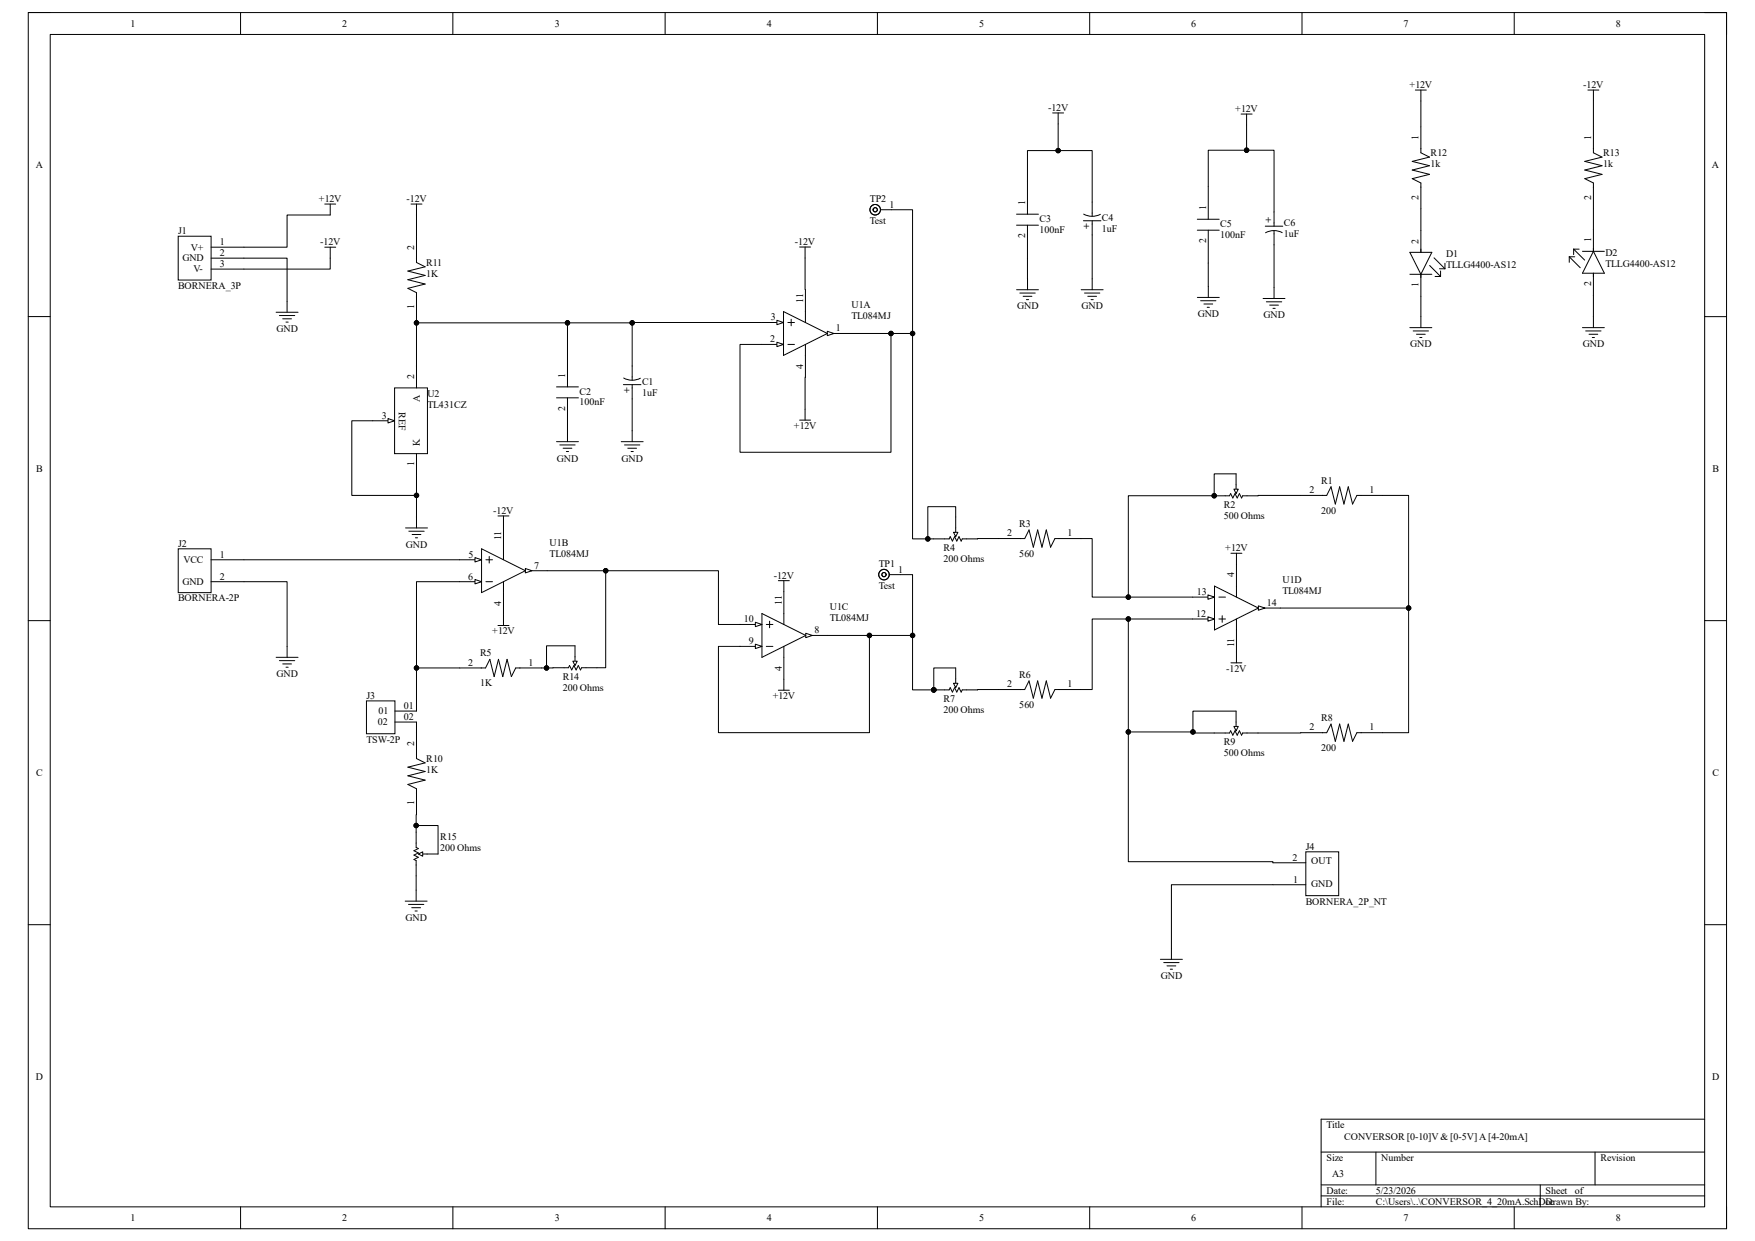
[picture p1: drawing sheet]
<svg xmlns="http://www.w3.org/2000/svg" width="297mm" height="210mm" viewBox="0 0 297 210" stroke-linecap="round" stroke-linejoin="round" font-family="sans-serif">
<path d="M4.8 2.1h287.4v205.8h-287.4z" fill="none" stroke="#000" stroke-width=".17"/>
<path d="M8.5 5.8h280v198.4h-280z" fill-rule="evenodd" fill="#fff"/>
<g fill="none" stroke="#000" stroke-width=".17">
<path d="M4.8 2.1h3.7M8.5 5.8h280v198.4h-280zM40.7 2.1v3.7M76.6 2.1v3.7M112.6 2.1v3.7M148.5 2.1v3.7M184.4 2.1v3.7M220.3 2.1v3.7M256.3 2.1v3.7M288.5 2.1h3.7v3.7M4.8 53.6h3.7M288.5 53.6h3.7"/>
<path d="M4.8 105h3.7M288.5 105h3.7M4.8 156.5h3.7M288.5 156.5h3.7M223.6 195h64.9M232.9 195v5.5M269.9 195v5.5M288.5 189.4h-64.9v14.8M40.7 204.2v3.7M76.6 204.2v3.7M112.6 204.2v3.7M148.5 204.2v3.7"/>
<path d="M184.4 204.2v3.7M220.3 204.2v3.7M223.6 200.5h64.9M223.6 202.4h64.9M256.3 204.2v3.7M260.7 200.5v3.7M292.2 204.2v3.7"/>
</g>
<path d="M30.2 40h5.5v7.4h-5.5z" fill-rule="evenodd" fill="#fff"/>
<path d="M30.2 40h5.5v7.4h-5.5zM35.7 41.8h5.6M35.7 43.7h5.6M35.7 45.5h5.6" fill="none" stroke="#000" stroke-width=".17"/>
<path d="M30.2 92.9h5.5v7.4h-5.5z" fill-rule="evenodd" fill="#fff"/>
<g fill="none" stroke="#000" stroke-width=".17">
<path d="M55 34.5h1.8M55.9 34.5v1.9M69.6 34.5h1.8M70.5 34.5v1.9M46.7 52.8h3.7M47.3 53.4h2.6M47.8 54h1.5M48.4 54.5h.4M48.6 51v1.8M55 41.8h1.8M55.9 41.8v1.9M70.5 40v4.4l1.4 .7-2.9 .8 2.9 .7-2.9 .7 2.9 .8-2.9 .7 1.5 .7v4.4"/>
<path d="M96 59.9v5.6M140 56.4h3.7M94.2 65.5h3.7M94.2 67.3h3.7M94.2 74.7h3.7M94.7 75.3h2.6M95.3 75.9h1.5M95.9 76.4h.3M96 67.3v7.4M105.1 74.7h3.7M105.5 65.1h3M105.5 64a2.97 2.97 0 0 0 2.9 0"/>
<path d="M105.7 75.3h2.6M106.2 75.9h1.5M106.8 76.4h.4M107 61.9v2.4M107 65.1v2.4M107 72.9v1.8M30.2 92.9h5.5v7.4h-5.5zM35.7 94.7h5.6M35.7 98.4h5.6M68.6 89.3h3.7M69.2 89.9h2.6M69.7 90.5h1.5"/>
<path d="M70.3 91h.4M70.5 87.5v1.8"/>
</g>
<path d="M140 56.1l1.1 .3-1.1 .4z" fill="#fff"/>
<path d="M128.9 54.6h3.7M140 56.1l1.1 .3-1.1 .4z" fill="none" stroke="#000" stroke-width=".17"/>
<path d="M131.5 54.2l1.1 .4-1.1 .3z" fill="#fff"/>
<path d="M128.9 58.3h3.7M131.5 54.2l1.1 .4-1.1 .3z" fill="none" stroke="#000" stroke-width=".17"/>
<path d="M131.5 57.9l1.1 .4-1.1 .4z" fill="#fff"/>
<path d="M131.5 57.9l1.1 .4-1.1 .4zM132.6 52.7l7.4 3.7-7.4 3.7zM133.3 58.3h1.2M133.3 54.6h1.2M133.9 54v1.1M135.3 41.8h1.9M136.2 41.8v1.9M136.3 49v5.6M136.3 58.3v5.5M135.3 71.1h1.9M136.2 69.2v1.9M88.9 96.6h3.7" fill="none" stroke="#000" stroke-width=".17"/>
<path d="M88.9 96.2l1.1 .4-1.1 .4z" fill="#fff"/>
<path d="M77.8 94.7h3.7M88.9 96.2l1.1 .4-1.1 .4z" fill="none" stroke="#000" stroke-width=".17"/>
<path d="M80.4 94.4l1.1 .3-1.1 .4z" fill="#fff"/>
<path d="M77.8 98.4h3.7M80.4 94.4l1.1 .3-1.1 .4z" fill="none" stroke="#000" stroke-width=".17"/>
<path d="M80.4 98.1l1.1 .3-1.1 .4z" fill="#fff"/>
<path d="M80.4 98.1l1.1 .3-1.1 .4zM81.5 92.9l7.4 3.7-7.4 3.7zM82.2 98.4h1.1M82.2 94.7h1.1M82.8 94.2v1.1M85.2 89.2v5.5M85.2 98.4v5.6M213 102.9h3.7" fill="none" stroke="#000" stroke-width=".17"/>
<path d="M213 102.5l1.1 .4-1.1 .4z" fill="#fff"/>
<path d="M201.8 104.8h3.7M213 102.5l1.1 .4-1.1 .4z" fill="none" stroke="#000" stroke-width=".17"/>
<path d="M204.4 104.4l1.1 .4-1.1 .3z" fill="#fff"/>
<path d="M201.8 101h3.7M204.4 104.4l1.1 .4-1.1 .3z" fill="none" stroke="#000" stroke-width=".17"/>
<path d="M204.4 100.7l1.1 .3-1.1 .4z" fill="#fff"/>
<g fill="none" stroke="#000" stroke-width=".17">
<path d="M205.5 99.2l7.5 3.7-7.5 3.7zM209.3 95.5v5.5M46.7 111.2h3.7M47.3 111.8h2.6M47.8 112.4h1.5M48.4 112.9h.4M48.6 109.4v1.8M77.8 113h4.4l.7-1.4 .7 2.9 .8-2.9 .7 2.9 .7-2.9 .7 2.9 .8-1.5h4.4M204.4 100.7l1.1 .3-1.1 .4zM206.3 101h1.1M206.3 104.8h1.1M206.8 104.2v1.1"/>
<path d="M209.3 104.8v5.5M70.5 124v4.4l1.4 .7-2.9 .7 2.9 .8-2.9 .7 2.9 .7-2.9 .8 1.5 .7v4.4"/>
</g>
<path d="M62 118.6h4.8v5.6h-4.8z" fill-rule="evenodd" fill="#fff"/>
<path d="M158 91.2h2.6l.2-.4 .4 .8 .4-.8 .3 .8 .4-.8 .4 .8 .2-.4h2.5M161.7 87.5v2.6M62 118.6h4.8v5.6h-4.8zM66.8 120.3h3.7M66.8 122.2h3.7M68.6 152.5h3.7M69.1 153.1h2.6M69.7 153.6h1.5M70.2 154.2h.4M70.4 150.6v1.9" fill="none" stroke="#000" stroke-width=".17"/>
<path d="M161.4 90.1h.7l-.4 .7z" fill="#fff"/>
<path d="M161.4 90.1h.7l-.4 .7zM205.5 83.9h2.6l.2-.4 .3 .8 .4-.8 .4 .8 .4-.8 .3 .8 .2-.4h2.6M209.2 80.2v2.6" fill="none" stroke="#000" stroke-width=".17"/>
<path d="M208.8 82.8h.8l-.4 .7z" fill="#fff"/>
<g fill="none" stroke="#000" stroke-width=".17">
<path d="M208.8 82.8h.8l-.4 .7zM158 116.8h2.6l.2-.4 .4 .7 .4-.7 .3 .7 .4-.7 .4 .7 .2-.3h2.5M161.7 113v2.6"/>
<circle cx="158" cy="116.7" r=".37"/>
</g>
<circle cx="158" cy="116.7" r=".37" fill="#000"/>
<path d="M161.4 115.6h.7l-.4 .8z" fill="#fff"/>
<path d="M161.4 115.6h.7l-.4 .8zM205.5 124h2.6l.2-.3 .3 .7 .4-.7 .4 .7 .4-.7 .3 .7 .2-.4h2.6M209.2 120.3v2.6" fill="none" stroke="#000" stroke-width=".17"/>
<path d="M208.8 122.9h.8l-.4 .8z" fill="#fff"/>
<path d="M169 91.1h4.4l.7-1.4 .8 2.9 .7-2.9 .7 2.9 .8-2.9 .7 2.9 .7-1.5h4.4M220.1 83.8h4.4l.8-1.4 .7 2.9 .7-2.9 .7 2.9 .8-2.9 .7 2.9 .7-1.5h4.4M136.4 107.5h3.7M169 116.7h4.4l.7-1.5 .8 3 .7-3 .7 3 .8-3 .7 3 .7-1.5h4.4M208.8 122.9h.8l-.4 .8zM220.1 124h4.4l.8-1.5 .7 3 .7-3 .7 3 .8-3 .7 3 .7-1.5h4.4" fill="none" stroke="#000" stroke-width=".17"/>
<path d="M136.4 107.2l1.1 .3-1.1 .4z" fill="#fff"/>
<path d="M125.2 105.7h3.7M136.4 107.2l1.1 .3-1.1 .4z" fill="none" stroke="#000" stroke-width=".17"/>
<path d="M127.8 105.3l1.1 .4-1.1 .4z" fill="#fff"/>
<path d="M125.2 109.4h3.7M127.8 105.3l1.1 .4-1.1 .4z" fill="none" stroke="#000" stroke-width=".17"/>
<path d="M127.8 109l1.1 .4-1.1 .4z" fill="#fff"/>
<path d="M127.8 109l1.1 .4-1.1 .4zM128.9 103.8l7.5 3.7-7.5 3.7zM129.7 109.4h1.1M129.7 105.7h1.1M130.2 105.1v1.1M132.7 100.1v5.6M132.7 109.4v5.6M196.4 162.3h3.7M196.9 162.9h2.6M197.5 163.5h1.5M198.1 164h.3M198.2 160.5v1.8" fill="none" stroke="#000" stroke-width=".17"/>
<path d="M66.8 65.6h5.5v11.2h-5.5z" fill-rule="evenodd" fill="#fff"/>
<path d="M63.1 71.2h3.7M66.8 65.6h5.5v11.2h-5.5z" fill="none" stroke="#000" stroke-width=".17"/>
<path d="M65.7 70.8l1.1 .4-1.1 .4z" fill="#fff"/>
<g fill="none" stroke="#000" stroke-width=".17">
<path d="M239.5 15.2h1.9M240.5 15.2v1.9M268.7 15.2h1.9M269.7 15.2v1.9M240.5 21.5v4.4l1.4 .7-2.9 .7 2.9 .7-2.9 .8 2.9 .7-2.9 .7 1.5 .8v4.3M240.5 39v3.7M269.7 21.5v4.4l1.4 .7-2.9 .7 2.9 .7-2.9 .8 2.9 .7-2.9 .7 1.5 .8v4.3M269.7 38.8v3.7M238.6 42.7h3.7l-1.8 3.7zM238.6 46.4h3.7M238.6 55.4h3.7M239.2 56h2.6"/>
<path d="M239.7 56.6h1.5M240.3 57.1h.3M240.5 46.4v3.7M240.5 53.6v1.8M241.9 44.9l1.9 1.9M242.7 43.6l1.8 1.9M242.9 46.8h.9M243.6 45.5h.9M243.8 45.9v.9M244.5 44.6v.9M265.6 43.5l1.8 1.8M265.6 43.5v.9"/>
<path d="M265.6 43.5h.9M266.3 42.2l1.9 1.8M266.3 42.2v.9M266.3 42.2h1M267.8 55.4h3.7M267.8 42.5h3.7M268.4 56h2.6M268.9 56.6h1.5M269.5 57.1h.3M269.7 46.2v3.7M269.7 53.6v1.8M269.7 42.5l1.8 3.7h-3.7z"/>
<path d="M65.7 70.8l1.1 .4-1.1 .4zM70.5 61.9v3.7M70.5 76.8v3.7M84.3 87.3h1.8M85.2 87.3v1.9M131.7 98.3h1.9M132.7 98.3v1.8M208.3 93.6h1.9M209.3 93.6v1.9M84.3 105.9h1.8M85.2 104v1.9M131.7 116.8h1.9"/>
<path d="M132.7 115v1.8M208.3 112.2h1.9M209.3 110.3v1.9"/>
</g>
<path d="M221 144.2h5.6v7.4h-5.6z" fill-rule="evenodd" fill="#fff"/>
<path d="M93.6 113h2.6l.2-.4 .4 .8 .3-.8 .4 .8 .4-.8 .3 .8 .2-.4h2.6M97.3 109.3v2.6M215.4 149.7h5.6M215.4 146h5.6M221 144.2h5.6v7.4h-5.6z" fill="none" stroke="#000" stroke-width=".17"/>
<path d="M96.9 111.9h.8l-.4 .7z" fill="#fff"/>
<path d="M96.9 111.9h.8l-.4 .7zM70.4 140.8v2.6l.4 .2-.7 .4 .7 .3-.7 .4 .7 .4-.7 .4 .3 .1v2.6M71.5 144.5h2.6" fill="none" stroke="#000" stroke-width=".17"/>
<path d="M70.8 144.5l.7-.3v.7z" fill="#fff"/>
<g fill="none" stroke="#000" stroke-width=".17">
<path d="M178.1 19.1h1.9M179.1 19.1v6.4h-5.2v10.7M210 19.3h1.9M211 19.3v6.1h-6.5v11.7M240.5 17.1v4.4M269.7 17.1v4.4M55.9 36.4h-7.3v5.4h-7.3M70.5 36.4v3.6M149 35.5h5.4v20.9M172 36.2h3.7M172 38.1h3.7M173.9 38.1v10.9"/>
<path d="M179.1 25.5h5.7v11.1M183.4 37.4h2.9M183.4 36.2a2.97 2.97 0 0 0 2.8 .1M184.8 37.4v11.6M202.6 37.1h3.7M202.6 39h3.7M204.5 39v11.3M211 25.4h4.6v12.9M214.1 38.3h3M215.6 39v11.5M217 39.4a2.94 2.94 0 0 0-2.8 0M240.5 35.3v3.7"/>
<path d="M269.7 35.3v3.5M41.3 43.7h7.3v7.3M55.9 43.7v1.8h-14.6M70.5 53.9v.7M96 54.6h11v7.3M96 59.9v-5.3h-25.5v7.3M128.9 54.6h-21.9M136.2 43.7l.1 5.3M143.7 56.4h7.1v20.1h-25.6v-18.2h3.7M150.8 56.4h3.6v34.8h3.6M172 49h3.7M172.6 49.6h2.6"/>
<path d="M173.2 50.1h1.4M173.7 50.7h.4M183 49h3.7M183.5 49.6h2.6M184.1 50.1h1.5M184.6 50.7h.4M202.6 50.3h3.7M203.2 50.9h2.6M203.8 51.4h1.4M204.3 52h.4M213.8 50.5h3.7M214.3 51.1h2.6"/>
<path d="M214.9 51.6h1.5M215.4 52.2h.4M240.5 50.1v3.5M269.7 49.9v3.7M63.1 71.2h-3.6v12.6h11v-3.3M107 67.5v5.4M136.3 63.8l-.1 5.4M41.3 98.4h7.3v11M41.3 94.7h36.5M70.5 83.8v3.7M77.8 98.4h-7.3v14.6M92.6 96.6h9.9v16.4h-1.5"/>
<path d="M102.5 96.6h19.1v9.1h3.6M150.5 97.2h3.9v10.3M161.7 87.5v-1.8h-4.7v5.5M169 91.1l-3.6 .1M182.9 91.1h1.9v9.9h6.2M209.2 80.2h-3.7v3.7h-14.5v17.1h10.8M220.1 83.8l-7.2 .1M234 83.8h4.4v19.1h-21.7M77.8 113h-7.3v7.3M93.6 113h-1.9M97.3 109.3h-4.8v3.7M140.1 107.5h7v16.5h-25.5v-14.6h3.6"/>
<path d="M147.1 107.5h7.3v9.3h3.6v-3.8h3.7M169 116.7l-3.6 .1M191 104.8v19.1h10.9M201.8 104.8h-17v11.9h-1.9M238.4 102.9v21.1h-4.4M70.4 139.7h3.7v4.8M70.5 137.9l-.1 2.9M70.5 122.2v1.8M191 123.9v21.9h24.4v.2M209.2 120.3h-7.3v3.7h3.6M220.1 124h-7.2M70.4 148.2v2.4"/>
<path d="M70.8 144.5l.7-.3v.7zM215.4 149.7h-17.2v10.8"/>
<circle cx="148.1" cy="35.5" r=".89"/>
<circle cx="148.1" cy="35.5" r=".36"/>
<circle cx="179.1" cy="25.5" r=".37"/>
<circle cx="211" cy="25.4" r=".37"/>
<circle cx="70.5" cy="54.6" r=".37"/>
<circle cx="96" cy="54.6" r=".37"/>
<circle cx="107" cy="54.6" r=".37"/>
<circle cx="150.8" cy="56.4" r=".37"/>
<circle cx="154.4" cy="56.4" r=".37"/>
<circle cx="70.5" cy="83.8" r=".37"/>
<circle cx="102.5" cy="96.6" r=".37"/>
<circle cx="149.6" cy="97.2" r=".36"/>
<circle cx="149.6" cy="97.2" r=".89"/>
<circle cx="157" cy="91.2" r=".37"/>
<circle cx="205.5" cy="83.9" r=".37"/>
<circle cx="70.5" cy="113" r=".37"/>
<circle cx="92.5" cy="113" r=".37"/>
<circle cx="147.1" cy="107.5" r=".37"/>
<circle cx="154.4" cy="107.5" r=".37"/>
<circle cx="158" cy="116.7" r=".37"/>
<circle cx="191" cy="101" r=".37"/>
<circle cx="191" cy="104.8" r=".37"/>
<circle cx="238.4" cy="102.9" r=".37"/>
<circle cx="70.4" cy="139.7" r=".37"/>
<circle cx="191" cy="123.9" r=".37"/>
<circle cx="201.9" cy="123.9" r=".37"/>
</g>
<g fill="#000">
<circle cx="179.1" cy="25.5" r=".37"/>
<circle cx="211" cy="25.4" r=".37"/>
<circle cx="70.5" cy="54.6" r=".37"/>
<circle cx="96" cy="54.6" r=".37"/>
<circle cx="107" cy="54.6" r=".37"/>
<circle cx="150.8" cy="56.4" r=".37"/>
<circle cx="154.4" cy="56.4" r=".37"/>
<circle cx="70.5" cy="83.8" r=".37"/>
<circle cx="102.5" cy="96.6" r=".37"/>
<circle cx="157" cy="91.2" r=".37"/>
<circle cx="205.5" cy="83.9" r=".37"/>
<circle cx="70.5" cy="113" r=".37"/>
<circle cx="92.5" cy="113" r=".37"/>
<circle cx="147.1" cy="107.5" r=".37"/>
<circle cx="154.4" cy="107.5" r=".37"/>
<circle cx="158" cy="116.7" r=".37"/>
<circle cx="191" cy="101" r=".37"/>
<circle cx="191" cy="104.8" r=".37"/>
<circle cx="238.4" cy="102.9" r=".37"/>
<circle cx="70.4" cy="139.7" r=".37"/>
<circle cx="191" cy="123.9" r=".37"/>
<circle cx="201.9" cy="123.9" r=".37"/>
</g>
<g font-size="1.7">
<text x="22.1" y="4.5">1</text>
<text x="57.9" y="4.5">2</text>
<text x="93.9" y="4.5">3</text>
<text x="129.8" y="4.5">4</text>
<text x="165.7" y="4.5">5</text>
<text x="201.6" y="4.5">6</text>
<text x="237.5" y="4.5">7</text>
<text x="273.5" y="4.5">8</text>
<text x="238.5" y="14.9">+12V</text>
<text x="267.9" y="14.9">-12V</text>
<text x="177.4" y="18.8">-12V</text>
<text x="209" y="18.9">+12V</text>
<text x="240.1" y="23.7" transform="rotate(-90 240.1 23.7)">1</text>
<text x="269.3" y="23.7" transform="rotate(-90 269.3 23.7)">1</text>
<text x="6.1" y="28.4">A</text>
<text x="242.1" y="26.4">R12</text>
<text x="242.1" y="28.3">1k</text>
<text x="271.3" y="26.4">R13</text>
<text x="271.3" y="28.3">1k</text>
<text x="289.7" y="28.4">A</text>
<text x="54" y="34.2">+12V</text>
<text x="68.8" y="34.2">-12V</text>
<text x="147.2" y="34.2">TP2</text>
<text x="150.5" y="35.1">1</text>
<text x="173.5" y="34.8" transform="rotate(-90 173.5 34.8)">1</text>
<text x="204.1" y="35.6" transform="rotate(-90 204.1 35.6)">1</text>
<text x="240.1" y="33.9" transform="rotate(-90 240.1 33.9)">2</text>
<text x="269.3" y="33.9" transform="rotate(-90 269.3 33.9)">2</text>
<text x="30.1" y="39.6">J1</text>
<text x="37.2" y="41.5">1</text>
<text x="54.2" y="41.5">-12V</text>
<text x="134.5" y="41.4">-12V</text>
<text x="147.2" y="37.9">Test</text>
<text x="173.5" y="40.3" transform="rotate(-90 173.5 40.3)">2</text>
<text x="175.9" y="37.5">C3</text>
<text x="175.9" y="39.4">100nF</text>
<text x="184.4" y="38.8" transform="rotate(-90 184.4 38.8)">+</text>
<text x="186.5" y="37.4">C4</text>
<text x="186.5" y="39.2">1uF</text>
<text x="204.1" y="41.2" transform="rotate(-90 204.1 41.2)">2</text>
<text x="206.5" y="38.4">C5</text>
<text x="206.5" y="40.3">100nF</text>
<text x="214.1" y="36.8" transform="rotate(90 214.1 36.8)">+</text>
<text x="217.3" y="38.3">C6</text>
<text x="217.3" y="40.1">1uF</text>
<text x="240.1" y="41.2" transform="rotate(-90 240.1 41.2)">2</text>
<text x="269.3" y="41" transform="rotate(-90 269.3 41)">1</text>
<text x="30.9" y="44.2">GND</text>
<text x="32.3" y="42.4">V+</text>
<text x="32.7" y="46.1">V-</text>
<text x="37.2" y="43.3">2</text>
<text x="37.2" y="45.2">3</text>
<text x="70.1" y="42.2" transform="rotate(-90 70.1 42.2)">2</text>
<text x="72.1" y="45">R11</text>
<text x="72.1" y="46.9">1K</text>
<text x="244.7" y="43.5">D1</text>
<text x="244.7" y="45.3">TLLG4400-AS12</text>
<text x="271.7" y="43.3">D2</text>
<text x="271.7" y="45.1">TLLG4400-AS12</text>
<text x="30.1" y="48.9">BORNERA_3P</text>
<text x="70.1" y="52.3" transform="rotate(-90 70.1 52.3)">1</text>
<text x="135.9" y="51.2" transform="rotate(-90 135.9 51.2)">11</text>
<text x="144.1" y="52.2">U1A</text>
<text x="172.1" y="52.4">GND</text>
<text x="183" y="52.4">GND</text>
<text x="202.7" y="53.7">GND</text>
<text x="213.8" y="53.8">GND</text>
<text x="240.1" y="48.5" transform="rotate(-90 240.1 48.5)">1</text>
<text x="269.3" y="48.5" transform="rotate(-90 269.3 48.5)">2</text>
<text x="46.8" y="56.2">GND</text>
<text x="130.3" y="57.9">2</text>
<text x="130.4" y="54.2">3</text>
<text x="141.5" y="56.1">1</text>
<text x="144.1" y="54">TL084MJ</text>
<text x="238.7" y="58.8">GND</text>
<text x="267.9" y="58.8">GND</text>
<text x="70.1" y="64.2" transform="rotate(-90 70.1 64.2)">2</text>
<text x="95.7" y="64" transform="rotate(-90 95.7 64)">1</text>
<text x="108.7" y="65.1">C1</text>
<text x="135.9" y="62.4" transform="rotate(-90 135.9 62.4)">4</text>
<text x="64.6" y="70.9">3</text>
<text x="67.5" y="69.7" transform="rotate(90 67.5 69.7)">REF</text>
<text x="71" y="68.1" transform="rotate(-90 71 68.1)">A</text>
<text x="72.3" y="67.1">U2</text>
<text x="72.3" y="69">TL431CZ</text>
<text x="95.7" y="69.6" transform="rotate(-90 95.7 69.6)">2</text>
<text x="98.1" y="66.8">C2</text>
<text x="98.1" y="68.6">100nF</text>
<text x="106.6" y="66.6" transform="rotate(-90 106.6 66.6)">+</text>
<text x="108.7" y="67">1uF</text>
<text x="71" y="75.5" transform="rotate(-90 71 75.5)">K</text>
<text x="134.4" y="72.6">+12V</text>
<text x="6.1" y="79.9">B</text>
<text x="70.1" y="78.9" transform="rotate(-90 70.1 78.9)">1</text>
<text x="94.2" y="78.1">GND</text>
<text x="105.2" y="78.1">GND</text>
<text x="221.6" y="83.5">2</text>
<text x="223.6" y="81.8">R1</text>
<text x="231.8" y="83.5">1</text>
<text x="289.8" y="79.9">B</text>
<text x="83.5" y="87">-12V</text>
<text x="172.5" y="89.2">R3</text>
<text x="207.1" y="85.9">R2</text>
<text x="207.1" y="87.8">500 Ohms</text>
<text x="223.6" y="87">200</text>
<text x="30.1" y="92.5">J2</text>
<text x="31" y="95.3">VCC</text>
<text x="37.2" y="94.4">1</text>
<text x="68.7" y="92.7">GND</text>
<text x="79.3" y="94.4">5</text>
<text x="84.8" y="91.4" transform="rotate(-90 84.8 91.4)">11</text>
<text x="93" y="92.3">U1B</text>
<text x="93" y="94.2">TL084MJ</text>
<text x="159.7" y="93.3">R4</text>
<text x="159.7" y="95.1">200 Ohms</text>
<text x="170.5" y="90.8">2</text>
<text x="172.5" y="94.3">560</text>
<text x="180.7" y="90.8">1</text>
<text x="207.3" y="93.3">+12V</text>
<text x="30.1" y="101.8">BORNERA-2P</text>
<text x="30.9" y="99">GND</text>
<text x="37.2" y="98.1">2</text>
<text x="79.2" y="98.1">6</text>
<text x="90.4" y="96.2">7</text>
<text x="130.9" y="97.9">-12V</text>
<text x="148.7" y="96">TP1</text>
<text x="148.7" y="99.6">Test</text>
<text x="152" y="96.9">1</text>
<text x="202.5" y="100.7">13</text>
<text x="208.9" y="97.7" transform="rotate(-90 208.9 97.7)">4</text>
<text x="217" y="98.6">U1D</text>
<text x="217" y="100.5">TL084MJ</text>
<text x="83.3" y="107.4">+12V</text>
<text x="84.8" y="102.6" transform="rotate(-90 84.8 102.6)">4</text>
<text x="125.9" y="105.3">10</text>
<text x="132.3" y="102.4" transform="rotate(-90 132.3 102.4)">11</text>
<text x="137.8" y="107.2">8</text>
<text x="140.4" y="103.3">U1C</text>
<text x="140.4" y="105.2">TL084MJ</text>
<text x="202.4" y="104.4">12</text>
<text x="214.4" y="102.5">14</text>
<text x="79.2" y="112.7">2</text>
<text x="81.2" y="111">R5</text>
<text x="89.5" y="112.7">1</text>
<text x="126.7" y="109.1">9</text>
<text x="132.3" y="113.5" transform="rotate(-90 132.3 113.5)">4</text>
<text x="207.5" y="113.7">-12V</text>
<text x="208.9" y="109.6" transform="rotate(-90 208.9 109.6)">11</text>
<text x="46.8" y="114.6">GND</text>
<text x="62" y="118.2">J3</text>
<text x="68.3" y="120">01</text>
<text x="81.2" y="116.2">1K</text>
<text x="95.2" y="115.1">R14</text>
<text x="95.2" y="116.9">200 Ohms</text>
<text x="130.8" y="118.3">+12V</text>
<text x="159.7" y="118.8">R7</text>
<text x="170.5" y="116.3">2</text>
<text x="172.5" y="114.7">R6</text>
<text x="172.5" y="119.8">560</text>
<text x="180.7" y="116.3">1</text>
<text x="62" y="125.7">TSW-2P</text>
<text x="63.9" y="122.8">02</text>
<text x="64.1" y="120.9">01</text>
<text x="68.3" y="121.8">02</text>
<text x="159.7" y="120.6">200 Ohms</text>
<text x="221.6" y="123.6">2</text>
<text x="223.6" y="122">R8</text>
<text x="231.8" y="123.6">1</text>
<text x="6.1" y="131.3">C</text>
<text x="70.1" y="126.2" transform="rotate(-90 70.1 126.2)">2</text>
<text x="72.1" y="128.9">R10</text>
<text x="72.1" y="130.8">1K</text>
<text x="207.1" y="126.1">R9</text>
<text x="207.1" y="128">500 Ohms</text>
<text x="223.6" y="127.1">200</text>
<text x="289.8" y="131.3">C</text>
<text x="70.1" y="136.3" transform="rotate(-90 70.1 136.3)">1</text>
<text x="74.5" y="142.1">R15</text>
<text x="74.5" y="144">200 Ohms</text>
<text x="221" y="143.8">J4</text>
<text x="218.7" y="145.7">2</text>
<text x="218.9" y="149.4">1</text>
<text x="221.9" y="146.2">OUT</text>
<text x="68.6" y="155.8">GND</text>
<text x="221" y="153.1">BORNERA_2P_NT</text>
<text x="221.9" y="150.1">GND</text>
<text x="196.5" y="165.7">GND</text>
<text x="6.1" y="182.8">D</text>
<text x="289.8" y="182.8">D</text>
<text x="224.5" y="190.9">Title</text>
<text x="224.5" y="196.5">Size</text>
<text x="227.5" y="193">CONVERSOR [0-10]V &amp; [0-5V] A [4-20mA]</text>
<text x="233.8" y="196.5">Number</text>
<text x="270.8" y="196.5">Revision</text>
<text x="224.5" y="202">Date:</text>
<text x="224.5" y="203.9">File:</text>
<text x="225.4" y="199.2">A3</text>
<text x="232.8" y="203.9">C:\Users\..\CONVERSOR_4_20mA.SchDoc</text>
<text x="232.8" y="202">5/23/2026</text>
<text x="261.6" y="202">Sheet</text>
<text x="261.6" y="203.9">Drawn By:</text>
<text x="266.5" y="202">of</text>
<text x="22.1" y="206.7">1</text>
<text x="57.9" y="206.7">2</text>
<text x="93.9" y="206.7">3</text>
<text x="129.8" y="206.7">4</text>
<text x="165.7" y="206.7">5</text>
<text x="201.6" y="206.7">6</text>
<text x="237.5" y="206.7">7</text>
<text x="273.5" y="206.7">8</text>
</g>
</svg>
